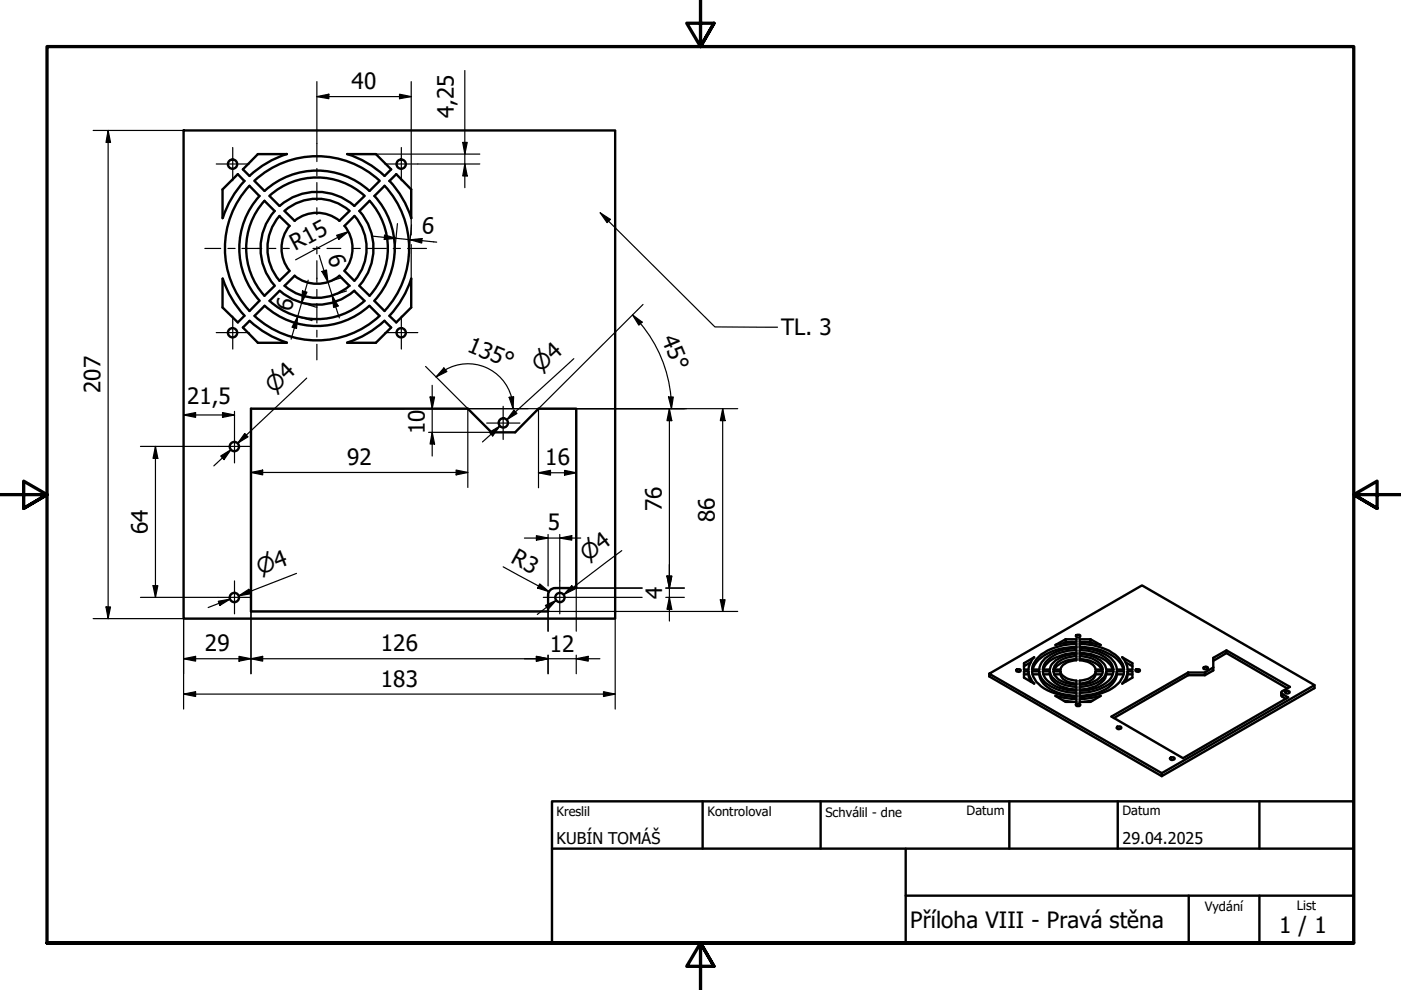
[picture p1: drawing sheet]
<svg xmlns="http://www.w3.org/2000/svg" width="297mm" height="210mm" viewBox="0 0 297 210" stroke-linecap="round" stroke-linejoin="round" font-family="sans-serif">
<g fill="none" stroke="#000" stroke-width=".51">
<path d="M38.9 27.7h91.5v103.5h-91.5zM51.8 38.4l-1.4-1.5-3.2 3.3v6.1M51.9 38.3a21 21 0 0 0-4.7 7.9M53.9 38.3a19.5 19.5 0 0 1 26.6 0M54 38.4l2.1 2.1a16.5 16.5 0 0 1 22.2 0l2.2-2.1M60.8 32.7a21 21 0 0 0-7.9 4.6M60.8 32.7h-6.1l-3.2 3.2 1.4 1.4M73.6 32.7h6.1l3.2 3.2-1.4 1.4M73.6 32.7a21 21 0 0 1 7.9 4.6M81.5 39.4a19.5 19.5 0 0 1 0 26.5l-2.1-2.1a16.4 16.4 0 0 0 0-22.2zM82.5 38.4l1.5-1.5 3.2 3.3v6.1M82.6 38.3a21 21 0 0 1 4.6 7.9"/>
<path d="M47.2 59a21 21 0 0 0 4.7 7.9l-1.5 1.5-3.2-3.2v-6.1M55 41.6l-2.1-2.2a19.5 19.5 0 0 0 0 26.5M55 41.5a16.5 16.5 0 0 0 0 22.3M57.1 41.5a15 15 0 0 1 20.2 0M57.1 41.6l2.1 2.1M59.2 45.8l2.2 2.1M59.3 45.8a10.5 10.5 0 0 0 0 13.7l2.1-2.1M60.3 44.7l2.2 2.1M60.3 44.7a10.5 10.5 0 0 1 13.8 0M61.4 47.9a7.5 7.5 0 0 0 0 9.5M62.5 58.5a7.5 7.5 0 0 0 9.5 0M62.5 46.8a7.5 7.5 0 0 1 9.5 0"/>
<path d="M62.5 58.5l-2.2 2.1M71.9 58.5l2.2 2.1M73 57.4l2.1 2.1M73 47.9a7.5 7.5 0 0 1 0 9.5M74.1 44.7l-2.2 2.1M75.1 45.8l-2.1 2.1M75.2 45.8a10.5 10.5 0 0 1 0 13.7M76.2 44.7a12 12 0 0 1 0 15.9M76.2 44.7l2.2-2.1a15 15 0 0 1 0 20.1l-2.2-2.1M77.3 41.6l-2.2 2.1a12 12 0 0 0-15.8 0M87.2 59.1v6.1l-3.2 3.2-1.5-1.4M87.2 59a21 21 0 0 1-4.6 7.9"/>
<path d="M52.9 68l-1.4 1.4 3.2 3.3h6.1M52.9 68a21 21 0 0 0 7.9 4.6M53.9 67a19.5 19.5 0 0 0 26.6 0M55 63.8l-2.1 2.1M56.1 64.9l-2.1 2.1M56.1 64.8a16.5 16.5 0 0 0 22.2 0M58.2 60.6a12 12 0 0 1 0-15.9l-2.1-2.1a15 15 0 0 0 0 20.1l2.1-2.1M59.2 61.7l-2.1 2.1a15 15 0 0 0 20.2 0l-2.2-2.1M59.3 61.6a12 12 0 0 0 15.8 0M60.3 60.6a10.5 10.5 0 0 0 13.8 0M78.4 64.9l2.1 2.1M81.5 68a21 21 0 0 1-7.9 4.6"/>
<path d="M81.5 68l1.4 1.4-3.2 3.3h-6.1M116.2 126.1v3.5h-63v-43h46l5 5.1h5l5-5.1h8v38.1h-4.5a1.49 1.49 0 0 0-1.5 1.5M220.2 139.3a12.3 12.3 0 0 1 8-2.8v.9a9.8 9.8 0 0 0-7 2.6 3.2 3.2 0 0 0-.9 2h-1.5a3.7 3.7 0 0 1 1.4-2.7zM223.8 136.8l2.1-1.3h2.3v.6h-.9zM225.9 135.5v.6h1.4M225.9 136.1l-.3 .3M228.2 137.1a11.5 11.5 0 0 0-8.4 3.3l-.9 1.6M228.2 138.5a9.1 9.1 0 0 0-6.5 2.5l-.5 1M228.2 139.7a5.7 5.7 0 0 0-4.7 2.3M228.2 134.7h.8a.45 .45 0 0 1-.4 .5 .45 .45 0 0 1-.5-.4zM228.9 135.5h2.3l2.2 1.3-1.8-.4-2.7-.3zM228.9 136.5a12.6 12.6 0 0 1 8.1 2.8l.4 .5a3.5 3.5 0 0 1 .9 2.2h-1.5a4.6 4.6 0 0 0-3.1-3.5l-2.2-.8-2.6-.3z"/>
<path d="M228.9 137.1a12.9 12.9 0 0 1 7.5 2.3l.5 .5a4.3 4.3 0 0 1 1.3 2.1M228.9 137.8a7.9 7.9 0 0 1 6.9 3.1l.3 1.1h-1.5a4.2 4.2 0 0 0-3.6-3l-2.1-.3zM228.9 138.5a8.8 8.8 0 0 1 6.6 2.5l.4 1M228.9 139.1a5.6 5.6 0 0 1 4.7 2.1l.2 .8h-1.5a3.1 3.1 0 0 0-2.8-1.9l-.6-.1zM228.9 139.7a5.7 5.7 0 0 1 4.7 2.3M231.2 135.5v.6h-1.4M231.2 136.1l.4 .3M237.9 139.4l2.2 1.2v1.4h-1l-.5-1.6zM260 137.9v.6l-2.8 1.6M260 138.5l12.9 7.5M209.7 142.8l32.4-18.7 36.6 21.2-32.4 18.6-36.6-21.1v.6l36.6 21.2M215.5 142a.48 .48 0 0 1 .5-.2 .48 .48 0 0 1 .3 .5l-.7 .1-.1-.1z"/>
<path d="M217.1 140.6l2.2-1.2-.5 .5-.5 1-.2 1.1h-1zM217.1 142.3h1l.2 1.1 .5 1 .5 .5-2.2-1.2zM218.1 142.3v.7h-1M218.1 143l.4 1.5M218.5 140.4l-1.4 .9M218.8 142.3h1.5a4.6 4.6 0 0 0 3.1 3.5l2.2 .8 2.6 .3v.9a12.2 12.2 0 0 1-8.5-3.2 3.9 3.9 0 0 1-.9-2.3zM220.3 142.3v.7h-1.4M220.3 143a4.6 4.6 0 0 0 3.1 3.5l2.2 .7 2.6 .3M221.1 142.3h1.5a4.2 4.2 0 0 0 3.5 3l2.1 .3v.9a7.9 7.9 0 0 1-6.8-3.1zM222 140.1a8.6 8.6 0 0 1 6.2-2.3v.9a6.2 6.2 0 0 0-5.4 2.4l-.2 .9h-1.5a2.87 2.87 0 0 1 .9-1.9zM222.6 142.3v.7h-1.4M222.6 143a4.1 4.1 0 0 0 3.5 2.9l2.1 .3"/>
<path d="M223.3 142.3h1.6a2.41 2.41 0 0 0 2.2 1.8l1.1 .2v.9a6.1 6.1 0 0 1-4.6-2zM223.8 147.5l1.7 .4 2.7 .3v.6h-2.3zM224.2 140.4l1.5-.8 1.8-.4 .7-.1v.9a3.4 3.4 0 0 0-3.3 2h-1.6a2.42 2.42 0 0 1 .9-1.6zM224.9 142.3v.7h-1.4M224.9 143a3.1 3.1 0 0 0 2.7 1.9h.6M225.6 148.6l1.7 .2M228.1 149.3a.48 .48 0 0 1 .5-.2 .48 .48 0 0 1 .4 .5l-.7 .1zM228.9 148.2l2.7-.3 1.8-.4-2.2 1.3h-2.3zM228.9 146.9a9.8 9.8 0 0 0 7-2.6 3.2 3.2 0 0 0 .9-2h1.5a5.1 5.1 0 0 1-3.2 4l-2.4 .9-2.8 .5-1 .1zM228.9 145.6a6.5 6.5 0 0 0 5.4-2.4l.3-.9h1.5a4.6 4.6 0 0 1-3.2 3.4l-2.3 .6-1.7 .2zM228.9 144.3a3.9 3.9 0 0 0 3.3-1.6l.1-.4h1.5a3.7 3.7 0 0 1-3.5 2.7l-1.4 .2zM231.6 148.6l-1.8 .2"/>
<path d="M232.3 142.3v.7h1.3M232.3 143a3.1 3.1 0 0 1-2.8 1.9h-.6M234.6 142.3v.7h1.3M234.6 143a4.1 4.1 0 0 1-3.6 2.9l-2.1 .3M236.8 142.3v.7h1.4M236.8 143a4.6 4.6 0 0 1-3.1 3.5l-2.2 .7-2.6 .3M236.9 154.1l.6-.1 .2 .2a.49 .49 0 0 1-.4 .4 .49 .49 0 0 1-.5-.4zM238.6 140.4l1.5 .9M239.1 142.3v.7h1M239.1 142.3h1v1.4l-2.2 1.2 .7-1zM239.1 143l-.5 1.5M240.7 142a.48 .48 0 0 1 .6-.2 .48 .48 0 0 1 .3 .5l-.7 .1z"/>
<path d="M251.9 142.6l-16.3 9.3 15.2 8.9 22.3-12.9-1.4-.9v-.2l1.8-1.2-13.5-7.7-2.8 1.6v2.6l-1.7 1.1M251.9 142.6v.6h3.6v-.6M251.9 143.2l-15.7 9M251.9 142.6h3.6M255.1 141.5a.48 .48 0 0 1 .6-.2 .48 .48 0 0 1 .3 .5l-.7 .1-.2-.1zM257.2 141.5l-1.7 1.1M271.7 146.8l.1 .9 .8 .5M272.6 146.5h.6l.2 .2a.49 .49 0 0 1-.4 .3 .49 .49 0 0 1-.5-.3zM278.7 145.3v.6l-32.4 18.7v-.7M248.2 160.6h.6l.2 .2a.49 .49 0 0 1-.4 .3 .49 .49 0 0 1-.5-.3z"/>
<circle cx="49.3" cy="34.8" r=".98"/>
<circle cx="85.1" cy="34.8" r=".98"/>
<circle cx="49.3" cy="70.6" r=".98"/>
<circle cx="85.1" cy="70.6" r=".98"/>
<circle cx="49.7" cy="94.7" r=".98"/>
<circle cx="106.7" cy="89.7" r=".98"/>
<circle cx="49.7" cy="126.7" r=".98"/>
<circle cx="118.7" cy="126.7" r=".98"/>
</g>
<path d="M271.9 147.2v.5" fill="none" stroke="#000" stroke-width=".38"/>
<path d="M148.5 -.1v10l-2.9-5h5.8l-2.9 5 2.9-5M0 104.9h10l-5-2.9v5.8l5-2.9-5 2.9M297 104.9h-10l5-2.9v5.8l-5-2.9 5 2.9M10 199.9v-190h277v190h-277h277M151.4 204.9l-2.9-5 2.9 5h-5.8l2.9-5v10" fill="none" stroke="#000" stroke-width=".7"/>
<!-- layer: Nadpis (ISO) -->
<path d="M117 169.9h170v30h-170zM117 179.9h170M149 169.9v10M174 169.9v10M192 179.9v20M214 169.9v10M237 169.9v10M267 169.9v10M192 189.9h95M252 189.9v10M267 189.9v10" fill="none" stroke="#000" stroke-width=".51"/>
<g fill="none" stroke="#000" stroke-width=".25">
<path d="M67.2 17.3v13.2M84.7 20l2.5 .5-2.5 .4zM87.2 17.3v17.4M98.6 15v24.8M19.7 27.7h19.2M22.9 27.7l.5 2.5h-.9zM22.9 27.7v103.5M67.2 20.5l2.5-.5v.9zM67.2 20.5h20M79.7 32.7h5.3M85.2 32.7h16.5M87.2 34.9v14.9"/>
<path d="M88.6 34.8h13.1M98.1 30.2h1l-.5 2.5zM98.6 34.8l.5 2.5h-1zM65.3 59.4l-3.6 12.5M67.7 54.1l1.8 5.7M68.3 57.6l.9-.4 .3 2.6zM69.5 59.8l.9 2.8M71.4 49.9l2.5-.8-2.1 1.7zM72.5 58.8l-3 1M73.9 49.1l-11.2 6M79 50.1l13.6 1.2M81.5 49.8l2.4 .7-2.4 .3z"/>
<path d="M83.8 52.7l-.2 1.5M84.3 47.4l-.5 5.1M86.8 52.7l-.2 1.8M87 50.8l2.5-.2-.1 .9zM87.2 51.9v.6M87.2 52.7v6.4M87.2 47.7l-.4 4.8M63.1 67.1l3.1 .9M63.1 67.1l-.2 2.5-1-.2zM63.9 64.2l3.1 .9M64.1 61.7l1 .2-1.2 2.3zM70.4 62.6l1.3 2.3-1 .3z"/>
<path d="M70.4 62.6l1.5 4.8M73.5 61.7l-3.1 .9M90.2 77.7l9 8.9h7.4h-15.7M94.1 78l.6 .8-2.2 1.1zM94.4 78.4l-1.9 1.5M94.4 78.4a9.6 9.6 0 0 1 14 5.8M121.7 76l-14.3 13 1.9-1.7M134.1 66.8l2 1.5-.7 .6zM134.1 66.8l1.7 1.8M135.8 68.6a28.2 28.2 0 0 1 6.6 18M136.3 64.6l-22.1 22v16.8M29.8 94.7h16.4"/>
<path d="M33 94.7l.5 2.5h-1.1zM33 94.7v32M38.9 88l2.6-.5v1zM38.9 88h10.8M46.8 96.7l2.2-1.4-1.5 2.1zM47.2 87.5l2.5 .5-2.5 .5zM49 95.3l-3.7 3.5M49.7 87.2v4M51.9 91.9l.7 .7-2.2 1.4zM53.2 94.8v8.5M65 80.2l-14.6 13.8 1.9-1.8M85.7 86.6h-32.5v8"/>
<path d="M90.9 91.7h13M91.2 84.2h.9l-.5 2.4zM91.6 91.7l.5 2.4h-.9zM91.6 81.7v15M96.7 99.7l2.5 .5-2.5 .5zM99.2 86.6v16.7M103.8 91.7l2.2-1.4-1.5 2.1zM106 90.3l-3.7 3.4M106.8 86.6h1.7M107.9 84.2l1-.1-.1 2.5zM108.5 84.2l.3 2.4M108.6 86.6h47.8"/>
<path d="M109 87l.6 .7-2.2 1.3zM119.7 99.7l2.5 .5-2.5 .5zM122.2 86.6v16.8M141.7 84.2h1l-.3 2.4zM141.9 86.6l.5 2.6h-1zM141.9 86.6v45.1M153.2 86.6l.5 2.6h-1zM153.2 86.6v43M53.2 100.2l2.5-.5v1zM53.2 100.2h46M111.2 114.1h11.9M113.7 113.6l2.5 .5-2.5 .4z"/>
<path d="M114.2 100.2l2.5-.5v1zM114.2 100.2h8M116.2 113.3v10.9M118.7 114.1l2.5-.5v.9zM118.7 113.3v9.9M131.8 116.7l-12.3 9.4 2-1.5M19.7 131.2h19.2v19.1M22.5 128.7h.9l-.5 2.5zM29.8 126.7h16.4M32.4 124.2h1.1l-.5 2.5zM38.9 139.7l2.6-.5v1zM38.9 139.7h88.3"/>
<path d="M46.3 127.5l2.5-.5-2.2 1.4zM48.8 127l-4.7 1.8M50.6 126.3l2.2-1.4 .3 1zM50.7 139.2l2.5 .5-2.5 .5zM53.2 139.7l2.5-.5v1zM62.9 121.6l-12.3 4.7 2.4-.9M106.7 120.2l9.7 5.2M113.7 139.2l2.5 .5-2.5 .5zM114.4 123.8l2 1.6-2.4-.7zM115.6 128.4l2.3-1.1-1.7 1.9zM116.2 125.6v.5M116.2 129.6v4.2"/>
<path d="M116.2 138.9v3.9M117.9 127.3l-4 3M118.6 129.6h-65.4v13.2M118.8 129.6h37.6M121.2 124.2l.6 .7-2.3 1.2zM122.2 139.7l2.5-.5v1zM122.2 126.8v7M122.2 138.9v3.9M122.2 126.7h13.9M130.4 131.2v19.1M136.1 124.7h-13.9v1.9M141.2 126.7h3.9"/>
<path d="M141.2 124.7h3.9M141.4 122.1h1l-.5 2.6zM141.9 126.7l.5 2.5h-1zM152.7 127.2h1l-.5 2.4zM38.9 147.2l2.6-.5v1zM38.9 147.2h91.5M128 146.7l2.4 .5-2.4 .5z"/>
</g>
<g fill="#000">
<path d="M67.2 20.5l2.5-.5v.9zM22.9 27.7l.5 2.5h-.9zM84.7 20l2.5 .5-2.5 .4zM98.1 30.2h1l-.5 2.5zM98.6 34.8l.5 2.5h-1zM68.3 57.6l.9-.4 .3 2.6zM71.4 49.9l2.5-.8-2.1 1.7zM81.5 49.8l2.4 .7-2.4 .3zM87 50.8l2.5-.2-.1 .9zM63.1 67.1l-.2 2.5-1-.2zM64.1 61.7l1 .2-1.2 2.3zM70.4 62.6l1.3 2.3-1 .3z"/>
<path d="M94.1 78l.6 .8-2.2 1.1zM134.1 66.8l2 1.5-.7 .6zM33 94.7l.5 2.5h-1.1zM38.9 88l2.6-.5v1zM47.2 87.5l2.5 .5-2.5 .5zM46.8 96.7l2.2-1.4-1.5 2.1zM51.9 91.9l.7 .7-2.2 1.4zM53.2 100.2l2.5-.5v1zM91.2 84.2h.9l-.5 2.4zM91.6 91.7l.5 2.4h-.9zM103.8 91.7l2.2-1.4-1.5 2.1zM107.9 84.2l1-.1-.1 2.5z"/>
<path d="M109 87l.6 .7-2.2 1.3zM114.2 100.2l2.5-.5v1zM141.7 84.2h1l-.3 2.4zM141.9 86.6l.5 2.6h-1zM153.2 86.6l.5 2.6h-1zM96.7 99.7l2.5 .5-2.5 .5zM113.7 113.6l2.5 .5-2.5 .4zM119.7 99.7l2.5 .5-2.5 .5zM118.7 114.1l2.5-.5v.9zM22.5 128.7h.9l-.5 2.5zM32.4 124.2h1.1l-.5 2.5zM38.9 139.7l2.6-.5v1z"/>
<path d="M46.3 127.5l2.5-.5-2.2 1.4zM50.6 126.3l2.2-1.4 .3 1zM53.2 139.7l2.5-.5v1zM114.4 123.8l2 1.6-2.4-.7zM115.6 128.4l2.3-1.1-1.7 1.9zM121.2 124.2l.6 .7-2.3 1.2zM122.2 139.7l2.5-.5v1zM141.4 122.1h1l-.5 2.6zM141.9 126.7l.5 2.5h-1zM152.7 127.2h1l-.5 2.4zM38.9 147.2l2.6-.5v1zM50.7 139.2l2.5 .5-2.5 .5z"/>
<path d="M113.7 139.2l2.5 .5-2.5 .5zM128 146.7l2.4 .5-2.4 .5z"/>
</g>
<g fill="none" stroke="#000" stroke-width=".25">
<path d="M45.8 34.8h7M49.3 31.3v7M81.6 34.8h7M85.1 31.3v7M45.8 70.5h7M49.3 67v7M81.6 70.5h7M85.1 67v7M46.2 94.7h7M49.7 91.2v6.9M103.2 89.7h7M106.7 86.1v7.1"/>
<path d="M46.2 126.7h7M49.7 123.2v6.9M115.2 126.7h7M118.7 123.2v6.9"/>
</g>
<!-- layer: Osa (ISO) -->
<g fill="none" stroke="#000" stroke-width=".25">
<path d="M67.2 30.5v3.8M67.2 35.7v1.5M67.2 38.7v3.8M43.4 52.7h3.4M48.3 52.7h1.5M51.3 52.7h4.2M57 52.7h1.5M60 52.7h1.3M66.4 52.7h1.4M67.2 44v1.5M67.2 52.3v1.5M67.2 55.3v4.6"/>
<path d="M69.3 52.7h3M74.9 52.7h1.5M77.9 52.7h4M83.4 52.7h1.5M86.4 52.7h4M67.2 61.4v1.5M67.2 64.4v4.1M67.2 70v1.5M67.2 73v3.3"/>
</g>
<path d="M127.3 45.1l2.1 1.4-.7 .7zM127.3 45.1l24.3 24.2 13.2 .1" fill="none" stroke="#000" stroke-width=".25"/>
<path d="M127.3 45.1l2.1 1.4-.7 .7z" fill="#000"/>
<g font-size="4.8">
<text x="74.5" y="18.8">40</text>
<text x="96.2" y="25.1" transform="rotate(-90 96.2 25.1)">4,25</text>
<text x="62.5" y="53.3" transform="rotate(-28 62.5 53.3)">R15</text>
<text x="89.3" y="49.4" transform="rotate(5 89.3 49.4)">6</text>
<text x="69.4" y="54.4" transform="rotate(72 69.4 54.4)">6</text>
<text x="61.7" y="66.1" transform="rotate(-74 61.7 66.1)">6</text>
<text x="140.2" y="71.8" transform="rotate(68 140.2 71.8)">45°</text>
<text x="165.6" y="71.1">TL. 3</text>
<text x="98.8" y="74.5" transform="rotate(23 98.8 74.5)">135°</text>
<text x="21.3" y="83.3" transform="rotate(-90 21.3 83.3)">207</text>
<text x="39.7" y="85.6">21,5</text>
<text x="90" y="92.1" transform="rotate(-90 90 92.1)">10</text>
<text x="73.6" y="98.6">92</text>
<text x="115.6" y="98.7">16</text>
<text x="31.4" y="113.3" transform="rotate(-90 31.4 113.3)">64</text>
<text x="116.1" y="112.4">5</text>
<text x="140.3" y="108.3" transform="rotate(-90 140.3 108.3)">76</text>
<text x="151.6" y="110.8" transform="rotate(-90 151.6 110.8)">86</text>
<text x="108.1" y="119.1" transform="rotate(29 108.1 119.1)">R3</text>
<text x="140.4" y="127" transform="rotate(-90 140.4 127)">4</text>
<text x="43.4" y="138.1">29</text>
<text x="80.8" y="138.1">126</text>
<text x="116.6" y="138.1">12</text>
<text x="80.8" y="145.6">183</text>
<text x="193" y="196.8">Příloha VIII - Pravá stěna</text>
<text x="271.2" y="197.8">1 / 1</text>
</g>
<g font-size="4.6">
<text x="58.1" y="83.5" transform="rotate(-43 58.1 83.5)">⌀4</text>
<text x="114.6" y="79.2" transform="rotate(-42 114.6 79.2)">⌀4</text>
<text x="124.6" y="119.2" transform="rotate(-37 124.6 119.2)">⌀4</text>
<text x="55.2" y="122" transform="rotate(-21 55.2 122)">⌀4</text>
</g>
<g font-size="3.4">
<text x="118" y="178.9">KUBÍN TOMÁŠ</text>
<text x="238" y="178.9">29.04.2025</text>
</g>
<g font-size="2.7">
<text x="118" y="173">Kreslil</text>
<text x="150" y="173">Kontroloval</text>
<text x="175" y="173.1">Schválil - dne</text>
<text x="204.9" y="172.9">Datum</text>
<text x="238" y="172.9">Datum</text>
<text x="255.5" y="193.1">Vydání</text>
<text x="275" y="192.9">List</text>
</g>
</svg>
